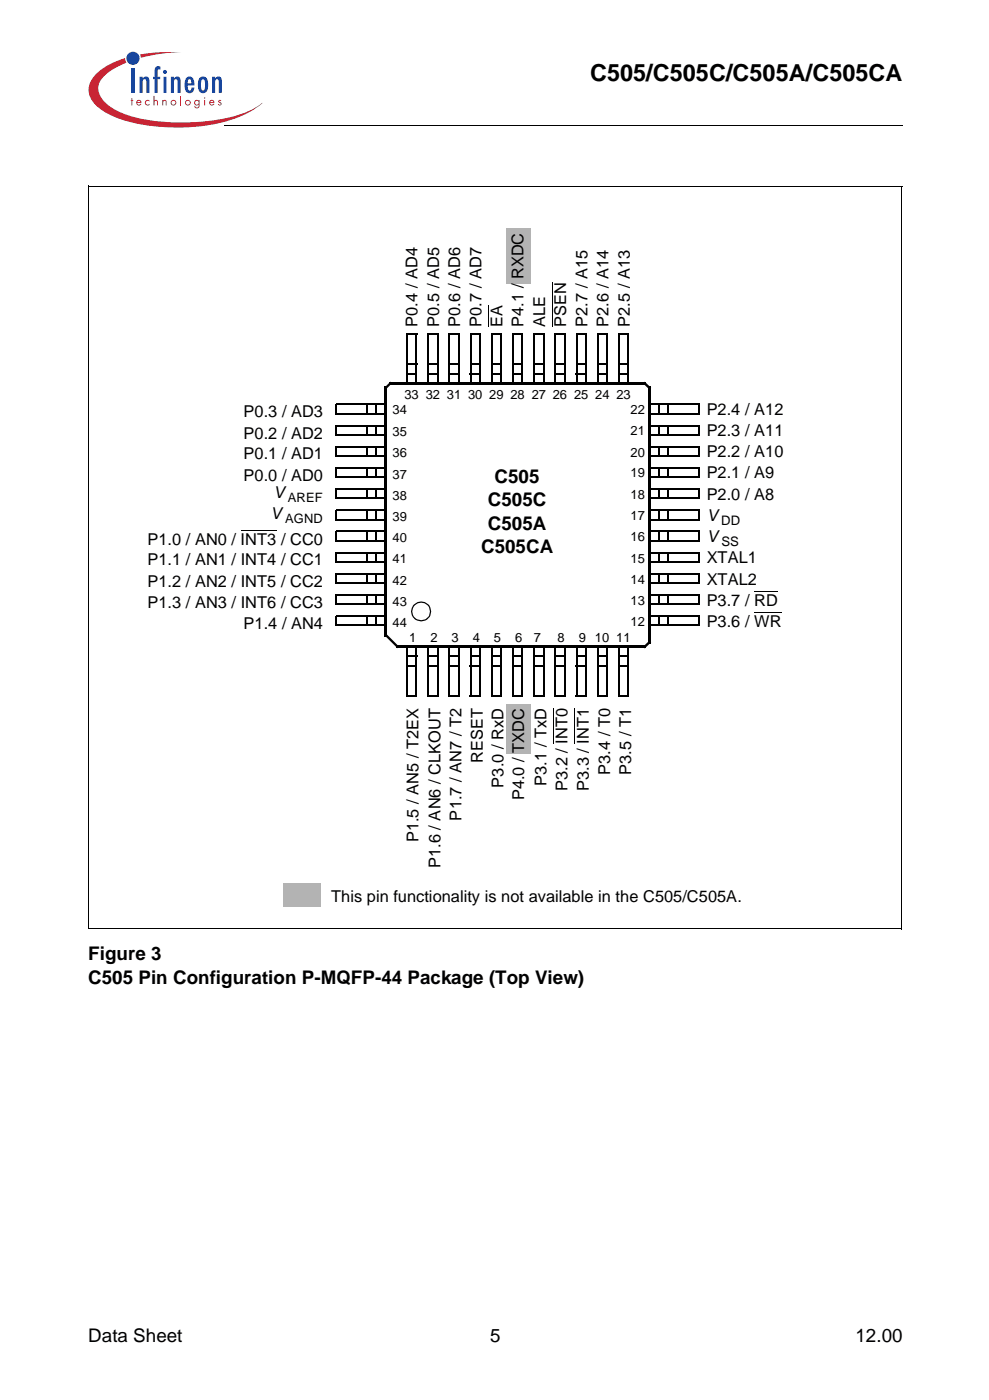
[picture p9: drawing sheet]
<svg xmlns="http://www.w3.org/2000/svg" width="207mm" height="294mm" viewBox="0 0 207 294" stroke-linecap="round" stroke-linejoin="round" font-family="sans-serif">
<g fill="#c82434">
<path d="M27.6 20.6h.1v.4h.3v.2h-.3v.9h-.1v-.9h-.2z"/>
<path d="M30.6 21.1l.6-.1 .1 .1v.2a.42 .42 0 0 0-.6-.1 .42 .42 0 0 0 0 .7 .42 .42 0 0 0 .7-.1v.2a.6 .6 0 0 1-.9 0 .6 .6 0 0 1 .1-.9z"/>
<path d="M32.2 20.1h.2v1l.3-.1 .4 .2v.9h-.2v-.8l-.2-.2-.3 .3v.7h-.2z"/>
<path d="M34 21h.2v.1l.4-.1h.2l.2 1.1h-.2v-.8l-.3-.2-.2 .3-.1 .7h-.2z"/>
<path d="M37.8 20.1h.2v2h-.2z"/>
<path d="M45.8 21.1a.34 .34 0 0 1 .6 .1h-.4v.2a.4 .4 0 0 1 .5 .3 .4 .4 0 0 1-.3 .5 .4 .4 0 0 1-.5-.3h.5v-.2a.4 .4 0 0 1-.4-.6z"/>
<path d="M29.3 11.4a36.7 36.7 0 0 1 8.8-.4 31.9 31.9 0 0 0-8.5 1.1z"/>
<path d="M20.3 15.4a14.7 14.7 0 0 1 5.9-3.2l.3 1a9.9 9.9 0 0 0-5.7 4.3 4 4 0 0 0 1.7 4.4 20.8 20.8 0 0 0 11.3 3.6 40 40 0 0 0 18.6-2.3l2.6-1.6a19.5 19.5 0 0 1-10.2 4.5 41.7 41.7 0 0 1-20.2-1.3 10 10 0 0 1-5.6-4.2 4.3 4.3 0 0 1 1.3-5.2z"/>
<path d="M28.8 21.3l.3-.2 .4 .3h-.7zM28.7 21.1a.59 .59 0 0 0 .1 .9 .59 .59 0 0 0 .9-.2l-.2-.1-.2 .2a.37 .37 0 0 1-.5-.3h.9a.55 .55 0 0 0-.3-.6 .55 .55 0 0 0-.7 .1z"/>
<path d="M36 21.6a.41 .41 0 0 1 .8 0 .41 .41 0 0 1-.8 0zM35.8 21.6a.6 .6 0 0 0 1.2 0 .6 .6 0 0 0-1.2 0z"/>
<path d="M39 21.6a.41 .41 0 0 1 .8 0 .41 .41 0 0 1-.8 0zM38.8 21.6a.6 .6 0 0 0 1.2 0 .6 .6 0 0 0-1.2 0z"/>
<path d="M40.9 21.5a.4 .4 0 0 1 .8 0 .4 .4 0 0 1-.8 0zM40.9 21.1a.57 .57 0 0 0-.1 .9 .57 .57 0 0 0 .9 0 .44 .44 0 0 1-.1 .4 .44 .44 0 0 1-.5 .1l-.2-.3h-.2a.57 .57 0 0 0 .7 .6 .57 .57 0 0 0 .5-.7v-1.1h-.2v.2l-.4-.2z"/>
<path d="M42.8 21h.2v1.1h-.2zM42.8 20.6a.15 .15 0 0 1 .3 0 .15 .15 0 0 1-.3 0z"/>
<path d="M44.2 21.3l.2-.2 .4 .3h-.7zM44 21.1a.59 .59 0 0 0 .1 .9 .59 .59 0 0 0 .9-.2l-.2-.1-.2 .2a.37 .37 0 0 1-.5-.3h.9a.55 .55 0 0 0-.3-.6 .55 .55 0 0 0-.7 .1z"/>
</g>
<g fill="#18469d">
<path d="M27.6 14.5h.6v5h-.6z"/>
<path d="M29.3 16.1h.6v.4a.78 .78 0 0 1 1.1-.4 .78 .78 0 0 1 .3 1.1v2.3h-.6v-2.6l-.4-.3a.58 .58 0 0 0-.4 .8v2.1h-.6z"/>
<path d="M32.6 14.1a.91 .91 0 0 1 1-.1v.6h-.2l-.3 .3v1.2h.5v.5h-.5v2.9h-.7v-2.9h-.3v-.5h.3v-1.4z"/>
<path d="M35.8 16.1h.7v.4a.78 .78 0 0 1 1-.4 .78 .78 0 0 1 .4 1.1v2.3h-.6l-.1-2.6-.3-.3a.58 .58 0 0 0-.4 .8v2.1h-.7z"/>
<path d="M44.5 16.1h.6v.4a.78 .78 0 0 1 1.1-.4 .78 .78 0 0 1 .3 1.1v2.3h-.6v-2.6l-.4-.3a.58 .58 0 0 0-.4 .8v2.1h-.6z"/>
<path d="M34.3 16.1h.6v3.4h-.6zM34.2 15.1a.42 .42 0 0 1 .8 0 .42 .42 0 0 1-.8 0z"/>
<path d="M39.5 16.7l.2-.1a.73 .73 0 0 1 .4 .9h-.7zM39.3 16.2a2.66 2.66 0 0 0 0 3.3 1.02 1.02 0 0 0 1.1-.1 1.02 1.02 0 0 0 .4-1h-.6l-.2 .5-.2 .1a.97 .97 0 0 1-.4-1.1l1.4-.1a1.54 1.54 0 0 0-1.1-1.7z"/>
<path d="M42.3 16.8l.3-.2a1.27 1.27 0 0 1 .4 1.5l-.1 .7-.3 .2a1.26 1.26 0 0 1-.4-1.5zM41.8 16.5l-.3 1.3a1.24 1.24 0 0 0 .3 1.3 1.24 1.24 0 0 0 1.3 .4 2.56 2.56 0 0 0 0-3.3l-.5-.1-.5 .1z"/>
<circle cx="27.9" cy="12.2" r="1.38"/>
</g>
<path d="M47 26.3v.1zM189.3 26.3l.1 .1z" fill="#000"/>
<path d="M47 26.3h142.3" fill="none" stroke="#000" stroke-width=".21"/>
<path d="M106 47.9h5.4v11.8h-5.4z" fill="#b3b3b3"/>
<g fill="#fff">
<path d="M106 47.8h5.5v.1h-5.5z"/>
<path d="M111.4 47.9h.1v11.9h-.1z"/>
<path d="M105.9 59.6h5.5v.2h-5.5z"/>
<path d="M105.9 47.8h.2v11.9h-.2z"/>
</g>
<path d="M106 147.6h5.4v10.9h-5.4z" fill="#b3b3b3"/>
<g fill="#fff">
<path d="M106 147.5h5.5v.2h-5.5z"/>
<path d="M111.4 147.6h.1v11h-.1z"/>
<path d="M105.9 158.4h5.5v.2h-5.5z"/>
<path d="M105.9 147.5h.2v11h-.2z"/>
</g>
<path d="M59.1 185.1h8.4v5.5h-8.4z" fill="#b3b3b3"/>
<g fill="#fff">
<path d="M59.1 185h8.6v.3h-8.6z"/>
<path d="M67.3 185.1h.4v5.7h-.4z"/>
<path d="M58.9 190.4h8.6v.4h-8.6z"/>
<path d="M58.9 185h.4v5.6h-.4z"/>
</g>
<path d="M18.6 39h170.6M18.6 39v156M189.2 39v156M115.8 59.2v9.4M102.5 64v4.6M50.5 111.4h7.5M158.2 124.2h5M158.2 128.6h5.7M116.1 148.6v7.5M120.5 148.6v7.5M18.6 195h170.6" fill="none" stroke="#000" stroke-width=".21"/>
<g fill="#000">
<path d="M80.7 81.2h.5v.2h-.5zM80.6 81.4l.1-.1 .4 .3-.2 .2zM81.6 80.2h.3v.5h-.3zM81.9 80.2h53.3v.5h-53.3zM81.7 80.3l.2-.2 .3 .3-.1 .2zM80.7 81.3l1-1 .4 .3-1 1zM135.2 80.2h.3v.5h-.3zM135.2 80.1l.2 .2-.3 .4-.2-.2zM135.4 80.3l1 1-.3 .3-1-.9zM136 81.2h.5v.2h-.5zM136.4 81.3l.2 .1-.4 .4-.1-.2zM80.7 133.3h.5v.2h-.5z"/>
<path d="M80.7 81.4h.5v51.9h-.5zM80.6 133.3l.3-.4 .2 .2-.4 .3zM80.7 133.4l.4-.3 2.4 2.5-.3 .3zM83.1 135.5h.3v.5h-.3zM83.4 135.5h51.8v.5h-51.8zM83.2 135.9l.3-.3 .2 .1-.3 .4zM86.8 126.8a2.15 2.15 0 0 1 3 0l.5 .7 .1 .8-.2 .1-.1-.8-.5-.6-.5-.4-.8-.1-.7 .1-.6 .5-.4 .5-.1 .8 .1 .7 .4 .5 .6 .5 .8 .1 1-.3 .5-.5 .3-1.1 .2 .1-.3 1.2a2.16 2.16 0 0 1-2.9 .5h-.1a2.09 2.09 0 0 1-.5-2.9zM90.2 128.3l.2 .1zM134.9 135.7l.2-.1 .3 .3-.2 .2zM135.1 135.6l1-1 .3 .4-1 .9zM135.2 135.5h.3v.5h-.3zM136 134.8h.5v.2h-.5z"/>
<path d="M136 81.4h.5v53.4h-.5zM136.2 134.4l.4 .4-.2 .2-.3-.4z"/>
</g>
<g fill="none" stroke="#000" stroke-width=".25">
<path d="M85.2 78.5h2.1M85.4 69.9v10.5M85.4 70.1h2.1M85.4 76.5h2.1M87.3 70.1v10.5M89.7 78.5h2.1M89.8 69.9v10.5M89.8 70.1h2.1M89.8 76.5h2.1M91.8 70.1v10.5M94.1 78.5h2.1M94.2 69.9v10.5"/>
<path d="M94.2 70.1h2.2M94.2 76.5h2.2M96.2 70.1v10.5M98.6 78.5h2.1M98.7 70.1h2.1M98.7 76.5h2.1M98.7 69.9v10.5M100.7 70.1v10.5M103 78.5h2.1M103.1 70.1h2.2M103.1 76.5h2.2M103.1 69.9v10.5"/>
<path d="M105.1 70.1v10.5M107.5 78.5h2.1M107.6 70.1h2.1M107.6 76.5h2.1M107.6 69.9v10.5M109.6 70.1v10.5M111.9 78.5h2.1M112 69.9v10.5M112 70.1h2.1M112 76.5h2.1M114 70.1v10.5M116.3 78.5h2.2"/>
<path d="M116.5 69.9v10.5M116.5 70.1h2.1M116.5 76.5h2.1M118.5 70.1v10.5M120.8 78.5h2.1M120.9 70.1h2.1M120.9 76.5h2.1M120.9 69.9v10.5M122.9 70.1v10.5M125.2 78.5h2.2M125.4 70.1h2.1M125.4 76.5h2.1"/>
<path d="M125.4 69.9v10.5M127.4 70.1v10.5M129.7 78.5h2.1M129.8 70.1h2.1M129.8 76.5h2.1M129.8 69.9v10.5M131.8 70.1v10.5M70.4 86.8h10.5M70.4 91.3h10.5M70.4 95.7h10.5M70.5 84.9h10.5M70.5 89.3h10.5"/>
<path d="M70.5 93.8h10.5M70.5 98.2h10.5M70.5 84.8v2M70.5 89.2v2.1M70.5 93.7v2M70.5 98.1v2.1M77 84.8v2M77 89.2v2.1M77 93.7v2M77 98.1v2.1M78.9 84.9v2.1M78.9 89.3v2.1"/>
<path d="M78.9 93.8v2.1M78.9 98.2v2.1M80.9 84.9v2.1M80.9 89.3v2.1M80.9 93.8v2.1M80.9 98.2v2.1M85.2 80.4h2.1M89.7 80.4h2.1M94.1 80.4h2.1M98.6 80.4h2.1M103 80.4h2.1M107.5 80.4h2.1"/>
<path d="M111.9 80.4h2.1M116.3 80.4h2.2M120.8 80.4h2.1M125.2 80.4h2.2M129.7 80.4h2.1M136.1 86.8h10.5M136.1 91.3h10.5M136.1 95.7h10.5M136.2 84.9h10.5M136.2 89.3h10.5M136.2 93.8h10.5M136.2 98.2h10.5"/>
<path d="M136.2 84.8v2M136.2 89.2v2.1M136.2 93.7v2M136.2 98.1v2.1M138.2 84.8v2M138.2 89.2v2.1M138.2 93.7v2M138.2 98.1v2.1M140.2 84.9v2.1M140.2 89.3v2.1M140.2 93.8v2.1M140.2 98.2v2.1"/>
<path d="M146.6 84.9v2.1M146.6 89.3v2.1M146.6 93.8v2.1M146.6 98.2v2.1M70.4 100.2h10.5M70.4 104.6h10.5M70.4 109.1h10.5M70.4 113.5h10.5M70.4 118h10.5M70.5 102.7h10.5M70.5 107.1h10.5M70.5 111.6h10.5"/>
<path d="M70.5 116h10.5M70.5 102.5v2.1M70.5 107v2.1M70.5 111.4v2.1M70.5 115.9v2.1M77 102.5v2.1M77 107v2.1M77 111.4v2.1M77 115.9v2.1M78.9 102.7v2M78.9 107.1v2.1M78.9 111.6v2"/>
<path d="M78.9 116v2.1M80.9 102.7v2M80.9 107.1v2.1M80.9 111.6v2M80.9 116v2.1M136.1 100.2h10.5M136.1 104.6h10.5M136.1 109.1h10.5M136.1 113.5h10.5M136.1 118h10.5M136.2 102.7h10.5M136.2 107.1h10.5"/>
<path d="M136.2 111.6h10.5M136.2 116h10.5M136.2 102.5v2.1M136.2 107v2.1M136.2 111.4v2.1M136.2 115.9v2.1M138.2 102.5v2.1M138.2 107v2.1M138.2 111.4v2.1M138.2 115.9v2.1M140.2 102.7v2M140.2 107.1v2.1"/>
<path d="M140.2 111.6v2M140.2 116v2.1M146.6 102.7v2M146.6 107.1v2.1M146.6 111.6v2M146.6 116v2.1M70.4 122.4h10.5M70.4 126.8h10.5M70.4 131.3h10.5M70.5 120.5h10.5M70.5 124.9h10.5M70.5 129.3h10.5"/>
<path d="M70.5 120.3v2.1M70.5 124.8v2M70.5 129.2v2.1M77 120.3v2.1M77 124.8v2M77 129.2v2.1M78.9 120.5v2M78.9 124.9v2.1M78.9 129.3v2.1M80.9 120.5v2M80.9 124.9v2.1M80.9 129.3v2.1"/>
<path d="M85.2 139.7h2.1M85.4 135.6v10.5M85.4 135.7h2.1M85.4 137.7h2.1M87.3 135.7v10.5M89.7 139.7h2.1M89.8 135.6v10.5M89.8 135.7h2.1M89.8 137.7h2.1M91.8 135.7v10.5M94.1 139.7h2.1M94.2 135.6v10.5"/>
<path d="M94.2 135.7h2.2M94.2 137.7h2.2M96.2 135.7v10.5M98.6 139.7h2.1M98.7 135.7h2.1M98.7 137.7h2.1M98.7 135.6v10.5M100.7 135.7v10.5M103 139.7h2.1M103.1 135.7h2.2M103.1 137.7h2.2M103.1 135.6v10.5"/>
<path d="M105.1 135.7v10.5M107.5 139.7h2.1M107.6 135.7h2.1M107.6 137.7h2.1M107.6 135.6v10.5M109.6 135.7v10.5M111.9 139.7h2.1M112 135.6v10.5M112 135.7h2.1M112 137.7h2.1M114 135.7v10.5M116.3 139.7h2.2"/>
<path d="M116.5 135.6v10.5M116.5 135.7h2.1M116.5 137.7h2.1M118.5 135.7v10.5M120.8 139.7h2.1M120.9 135.7h2.1M120.9 137.7h2.1M120.9 135.6v10.5M122.9 135.7v10.5M125.2 139.7h2.2M125.4 135.7h2.1M125.4 137.7h2.1"/>
<path d="M125.4 135.6v10.5M127.4 135.7v10.5M129.7 139.7h2.1M129.8 135.7h2.1M129.8 137.7h2.1M129.8 135.6v10.5M131.8 135.7v10.5M136.1 122.4h10.5M136.1 126.8h10.5M136.1 131.3h10.5M136.2 120.5h10.5M136.2 124.9h10.5"/>
<path d="M136.2 129.3h10.5M136.2 120.3v2.1M136.2 124.8v2M136.2 129.2v2.1M138.2 120.3v2.1M138.2 124.8v2M138.2 129.2v2.1M140.2 120.5v2M140.2 124.9v2.1M140.2 129.3v2.1M146.6 120.5v2M146.6 124.9v2.1"/>
<path d="M146.6 129.3v2.1M85.2 146.1h2.1M89.7 146.1h2.1M94.1 146.1h2.1M98.6 146.1h2.1M103 146.1h2.1M107.5 146.1h2.1M111.9 146.1h2.1M116.3 146.1h2.2M120.8 146.1h2.1M125.2 146.1h2.2M129.7 146.1h2.1"/>
</g>
<text font-size="4.9" x="123.8" y="17">C505/C505C/C505A/C505CA</text>
<g font-size="3.9">
<text x="103.7" y="101.4">C505</text>
<text x="102.3" y="106.3">C505C</text>
<text x="102.3" y="111.2">C505A</text>
<text x="100.9" y="116.2">C505CA</text>
<text x="18.5" y="201.6">Figure 3</text>
<text x="18.5" y="206.6">C505 Pin Configuration P-MQFP-44 Package (Top View)</text>
<text x="18.5" y="281.7">Data Sheet</text>
<text x="102.8" y="281.7">5</text>
<text x="179.4" y="281.7">12.00</text>
</g>
<g font-size="3.4">
<text x="87.6" y="68.6" transform="rotate(-90 87.6 68.6)">P0.4 / AD4</text>
<text x="92.1" y="68.6" transform="rotate(-90 92.1 68.6)">P0.5 / AD5</text>
<text x="96.5" y="68.6" transform="rotate(-90 96.5 68.6)">P0.6 / AD6</text>
<text x="101" y="68.6" transform="rotate(-90 101 68.6)">P0.7 / AD7</text>
<text x="105.4" y="68.6" transform="rotate(-90 105.4 68.6)">EA</text>
<text x="109.8" y="68.6" transform="rotate(-90 109.8 68.6)">P4.1 / RXDC</text>
<text x="114.3" y="68.6" transform="rotate(-90 114.3 68.6)">ALE</text>
<text x="118.8" y="68.6" transform="rotate(-90 118.8 68.6)">PSEN</text>
<text x="123.2" y="68.6" transform="rotate(-90 123.2 68.6)">P2.7 / A15</text>
<text x="127.6" y="68.6" transform="rotate(-90 127.6 68.6)">P2.6 / A14</text>
<text x="132.1" y="68.6" transform="rotate(-90 132.1 68.6)">P2.5 / A13</text>
<text x="51.1" y="87.6">P0.3 / AD3</text>
<text x="148.2" y="87.1">P2.4 / A12</text>
<text x="51.1" y="92">P0.2 / AD2</text>
<text x="148.2" y="91.5">P2.3 / A11</text>
<text x="51.1" y="100.9">P0.0 / AD0</text>
<text x="51.1" y="96.4">P0.1 / AD1</text>
<text x="148.2" y="96">P2.2 / A10</text>
<text x="148.2" y="100.4">P2.1 / A9</text>
<text x="57.3" y="104.5">V</text>
<text x="148.2" y="104.9">P2.0 / A8</text>
<text x="56.7" y="109">V</text>
<text x="148.2" y="109.4">V</text>
<text x="148.2" y="113.8">V</text>
<text x="30.9" y="118.7">P1.1 / AN1 / INT4 / CC1</text>
<text x="30.9" y="114.3">P1.0 / AN0 / INT3 / CC0</text>
<text x="148.2" y="118.3">XTAL1</text>
<text x="30.9" y="123.2">P1.2 / AN2 / INT5 / CC2</text>
<text x="148.2" y="122.7">XTAL2</text>
<text x="30.9" y="127.6">P1.3 / AN3 / INT6 / CC3</text>
<text x="148.2" y="127.1">P3.7 / RD</text>
<text x="148.2" y="131.6">P3.6 / WR</text>
<text x="51.1" y="132.1">P1.4 / AN4</text>
<text x="101.3" y="160.1" transform="rotate(-90 101.3 160.1)">RESET</text>
<text x="105.6" y="165.3" transform="rotate(-90 105.6 165.3)">P3.0 / RxD</text>
<text x="109.9" y="168" transform="rotate(-90 109.9 168)">P4.0 / TXDC</text>
<text x="114.6" y="164.9" transform="rotate(-90 114.6 164.9)">P3.1 / TxD</text>
<text x="119.1" y="166.1" transform="rotate(-90 119.1 166.1)">P3.2 / INT0</text>
<text x="123.5" y="166.1" transform="rotate(-90 123.5 166.1)">P3.3 / INT1</text>
<text x="127.9" y="162.6" transform="rotate(-90 127.9 162.6)">P3.4 / T0</text>
<text x="132.3" y="162.6" transform="rotate(-90 132.3 162.6)">P3.5 / T1</text>
<text x="96.8" y="172.2" transform="rotate(-90 96.8 172.2)">P1.7 / AN7 / T2</text>
<text x="87.8" y="176.8" transform="rotate(-90 87.8 176.8)">P1.5 / AN5 / T2EX</text>
<text x="92.4" y="182.2" transform="rotate(-90 92.4 182.2)">P1.6 / AN6 / CLKOUT</text>
<text x="69.4" y="189.2">This pin functionality is not available in the C505/C505A.</text>
</g>
<g font-size="2.8">
<text x="151.3" y="110.3">DD</text>
<text x="151.3" y="114.7">SS</text>
</g>
<g font-size="2.7">
<text x="84.9" y="83.8">33</text>
<text x="89.3" y="83.8">32 31 30 29 28 27 26 25 24 23</text>
<text x="82.4" y="87">34</text>
<text x="132.3" y="87">22</text>
<text x="82.4" y="91.6">35</text>
<text x="132.3" y="91.4">21</text>
<text x="132.3" y="95.9">20</text>
<text x="82.4" y="96">36</text>
<text x="82.4" y="100.5">37</text>
<text x="132.3" y="100.1">19</text>
<text x="60.4" y="105.3">AREF</text>
<text x="82.4" y="104.9">38</text>
<text x="132.3" y="104.7">18</text>
<text x="59.8" y="109.8">AGND</text>
<text x="82.4" y="109.4">39</text>
<text x="82.4" y="113.8">40</text>
<text x="132.3" y="109.2">17</text>
<text x="132.3" y="113.6">16</text>
<text x="82.4" y="118.3">41</text>
<text x="132.3" y="118.1">15</text>
<text x="82.4" y="122.7">42</text>
<text x="132.3" y="122.5">14</text>
<text x="82.4" y="127.1">43</text>
<text x="82.4" y="131.6">44</text>
<text x="132.3" y="127">13</text>
<text x="132.3" y="131.4">12</text>
<text x="85.8" y="134.8">1</text>
<text x="90.3" y="134.8">2</text>
<text x="94.7" y="134.8">3</text>
<text x="99.2" y="134.8">4</text>
<text x="103.6" y="134.8">5</text>
<text x="108" y="134.8">6</text>
<text x="112" y="134.8">7</text>
<text x="116.9" y="134.8">8</text>
<text x="121.4" y="134.8">9 10</text>
<text x="129.3" y="134.8">11</text>
</g>
</svg>
